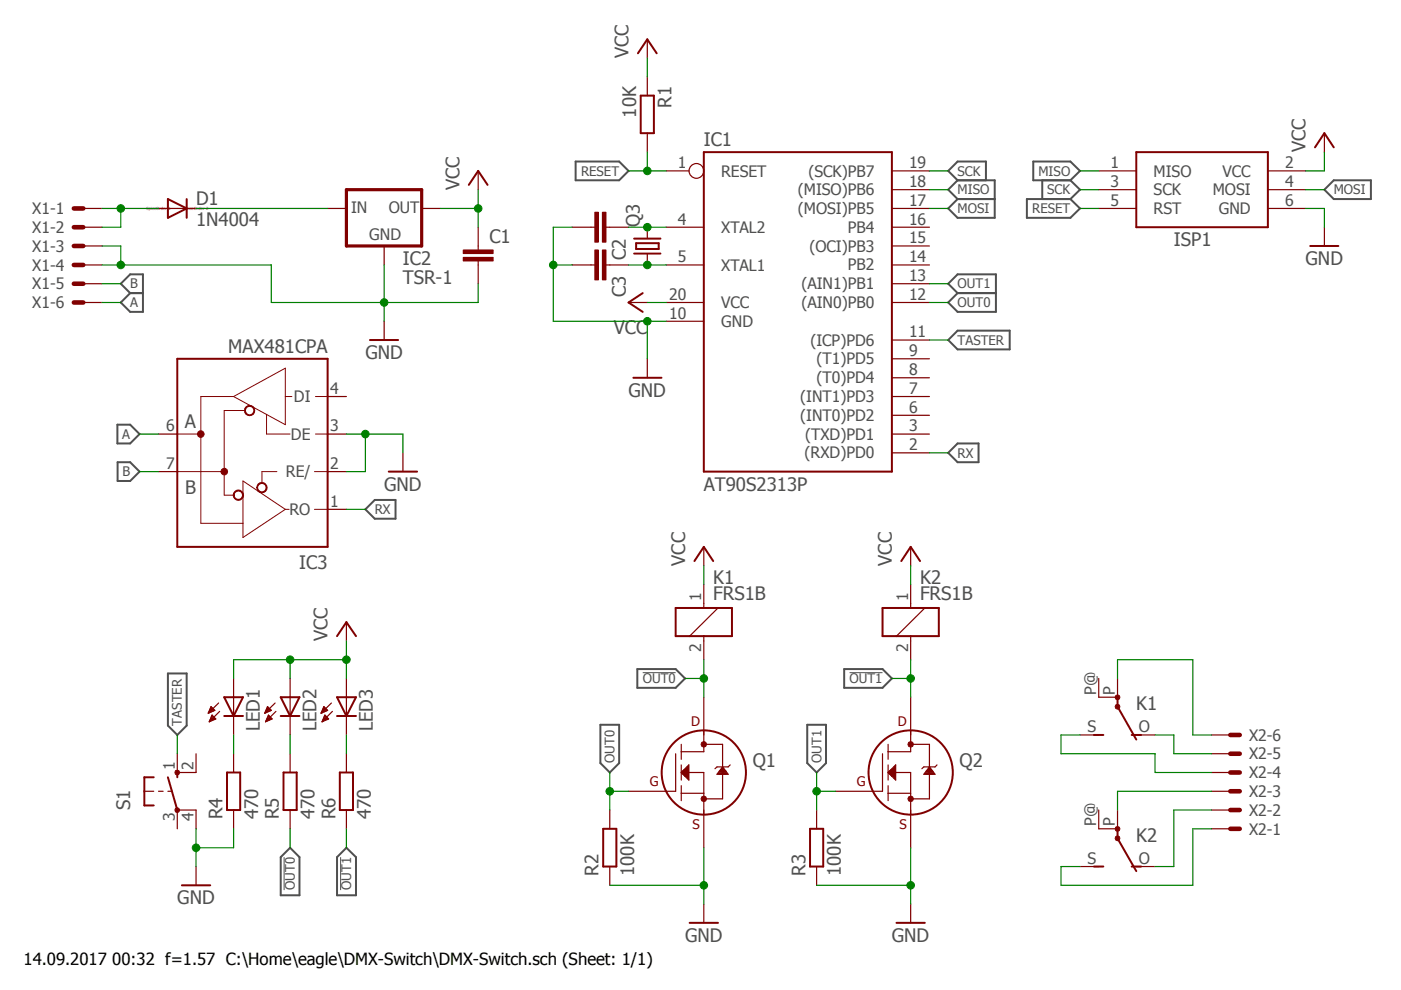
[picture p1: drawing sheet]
<svg xmlns="http://www.w3.org/2000/svg" width="297mm" height="210mm" viewBox="0 0 297 210" stroke-linecap="round" stroke-linejoin="round" font-family="sans-serif">
<path d="M5.9 4.2l285.2 196.5M291.1 4.2l-285.2 196.5" fill="none" stroke="#fff" stroke-width=".21"/>
<g fill="none" stroke="#505050" stroke-width=".42">
<path d="M122 34.2h9.3l2 2-2 2h-9.3zM203 38.2h7.9v8h-7.9l-2-2 2-2M203 38.2l-2-2 2-2h6v4M203 38.2l-2 2 2 2M219.1 34.2h7.8l2.1 2-2.1 2h-7.8zM221 38.2v4M226.9 38.2l2.1 2-2.1 2M282.8 38.2h7.9v4h-7.9l-2-2zM203 42.2h7.9M217.7 42.2h9.2l2.1 2-2.1 2h-9.2zM25.6 60.2l2-2h2.7v7.9h-2.7l-2-2 2-2zM27.6 62.1h2.7"/>
<path d="M201 60.2l2-2h8.2v7.9h-8.2l-2-2 2-2zM201 72.1l2-2h11.1v4h-11.1zM203 62.1h8.2M24.9 90h2.7l2 2-2 2h-2.7zM24.9 98h2.7l2 2-2 2h-2.7zM201 96l2-2h4.5v4h-4.5zM77.5 108l2-2h4.4v4h-4.4zM35.6 142.8h4v11l-2 2-2-2zM127.3 153.7h4v8.1l-2 2-2-2zM135.1 141.9h8.2l1.9 1.9-1.9 2h-8.2zM171.2 153.7h3.9v8.1l-2 2-1.9-2zM179 141.9h8.1l2 1.9-2 2h-8.1z"/>
<path d="M61.5 179.7l2 2v8.1h-4v-8.1zM73.4 179.7l2.1 2v8.1h-4v-8.1z"/>
</g>
<path d="M136.3 142.6h7M180.1 142.6h7M60.2 181.7v7M72.2 181.7v7" fill="none" stroke="#505050" stroke-width=".21"/>
<path d="M149.2 32.3h39.9v67.7h-39.9zM35.6 42.2l4 2-4 2zM39.6 42.2v4" fill="none" stroke="#800000" stroke-width=".42"/>
<g fill="none" stroke="#800000" stroke-width=".25">
<path d="M141.3 36.2h4.8M189.1 36.2h8M33.6 44.2h8M69.5 44.2h3.9M81.4 52.2v4M89.4 44.2h4M101.4 52.2v.8M101.4 55.4v.8M141.3 48.2h7.9M141.3 56.2h7.9M189.1 40.2h8M189.1 44.2h8"/>
<path d="M189.1 48.2h8M189.1 52.2h8M189.1 56.2h8M141.3 64.1h7.9M141.3 68.1h7.9M189.1 60.2h8M189.1 64.1h8M189.1 72.1h8M189.1 76.1h8M189.1 80.1h8M189.1 84.1h8M189.1 88.1h8"/>
<path d="M189.1 92h8M189.1 96h8"/>
<circle cx="147.7" cy="36.2" r="1.56"/>
</g>
<path d="M73.4 40.2h16v12h-16z" fill="none" stroke="#800000" stroke-width=".68"/>
<path d="M98.2 54.6h6.4v.7h-6.4z" fill-rule="evenodd" fill="#800000"/>
<path d="M98.2 54.6h6.4v.7h-6.4z" fill="none" stroke="#800000" stroke-width=".21"/>
<path d="M98.2 53h6.4v.8h-6.4z" fill-rule="evenodd" fill="#800000"/>
<path d="M98.2 53h6.4v.8h-6.4z" fill="none" stroke="#800000" stroke-width=".21"/>
<path d="M101.4 48.2v4M101.4 56.2v4M125.3 48.2h.8M128.5 48.2h.8" fill="none" stroke="#800000" stroke-width=".25"/>
<path d="M126.1 45h.8v6.4h-.8z" fill-rule="evenodd" fill="#800000"/>
<path d="M126.1 45h.8v6.4h-.8z" fill="none" stroke="#800000" stroke-width=".21"/>
<path d="M127.7 45h.8v6.4h-.8z" fill-rule="evenodd" fill="#800000"/>
<path d="M127.7 45h.8v6.4h-.8z" fill="none" stroke="#800000" stroke-width=".21"/>
<path d="M121.3 48.2h4M125.3 56.2h.8M128.5 56.2h.8M129.3 48.2h4" fill="none" stroke="#800000" stroke-width=".25"/>
<path d="M126.1 53h.8v6.4h-.8z" fill-rule="evenodd" fill="#800000"/>
<path d="M126.1 53h.8v6.4h-.8z" fill="none" stroke="#800000" stroke-width=".21"/>
<path d="M127.7 53h.8v6.4h-.8z" fill-rule="evenodd" fill="#800000"/>
<path d="M127.7 53h.8v6.4h-.8z" fill="none" stroke="#800000" stroke-width=".21"/>
<g fill="none" stroke="#800000" stroke-width=".25">
<path d="M137.2 16.3v4M137.2 28.2v4.1M121.3 56.2h4M129.3 56.2h4M143.3 159.8v8h-2M144.4 157.8v3.2M149.2 155v4.4h-4.8M149.2 157.8h4v4.8M129.3 171.7v4M144.4 162.2v3.2M144.4 166.6v3.2M144.4 163.8l1.6-1.6v3.2z"/>
<path d="M144.4 168.2h4.8M145.2 164.2v.4M146 163.8h3.2v8.8M153.2 164v5.4h-4M153.2 162.6l1.2 1.6h-2.4zM154.8 162.2l-.4 .4h-2.4l-.4 .4M173.1 171.7v4M129.3 183.7v4M173.1 183.7v4"/>
</g>
<g fill="none" stroke="#800000" stroke-width=".42">
<path d="M135.8 20.3h2.8v7.9h-2.8zM127.9 175.7h2.8v8h-2.8zM171.7 175.7h2.8v8h-2.8z"/>
<circle cx="149.2" cy="163.8" r="8.9"/>
</g>
<path d="M145.2 163.4l-.4 .4 .4 .4" fill="none" stroke="#800000" stroke-width=".8"/>
<path d="M145.4 163.2v1.2" fill="none" stroke="#800000" stroke-width=".63"/>
<path d="M153.2 162.6v.4M153.2 163.6v.4" fill="none" stroke="#800000" stroke-width=".34"/>
<path d="M145.6 163v1.6M145.8 162.6v2.4M152.4 164h1.6M152.6 163.6h1.2l-.6-.6v.6M153 163.2l-.2 .2" fill="none" stroke="#800000" stroke-width=".51"/>
<circle cx="149.2" cy="157.8" r=".6" fill="#800000"/>
<circle cx="149.2" cy="157.8" r=".6" fill="none" stroke="#800000" stroke-width=".21"/>
<circle cx="149.2" cy="169.4" r=".6" fill="#800000"/>
<circle cx="149.2" cy="169.4" r=".6" fill="none" stroke="#800000" stroke-width=".21"/>
<g fill="none" stroke="#800000" stroke-width=".25">
<path d="M149.2 147.8v8M187.1 159.8v8h-2M188.3 157.8v3.2M193.1 155v4.4h-4.8M193.1 157.8h4v4.8M133.3 167.8h8M149.2 171.7v8M188.3 162.2v3.2M188.3 166.6v3.2M188.3 163.8l1.6-1.6v3.2zM188.3 168.2h4.8M189.1 164.2v.4"/>
<path d="M189.9 163.8h3.2v8.8M197.1 164v5.4h-4M197.1 162.6l1.1 1.6h-2.3zM198.7 162.2l-.5 .4h-2.3l-.5 .4"/>
</g>
<path d="M189.1 163.4l-.4 .4 .4 .4" fill="none" stroke="#800000" stroke-width=".8"/>
<path d="M189.3 163.2v1.2" fill="none" stroke="#800000" stroke-width=".63"/>
<path d="M197.1 162.6v.4M197.1 163.6v.4" fill="none" stroke="#800000" stroke-width=".34"/>
<path d="M189.5 163v1.6M189.7 162.6v2.4M196.3 164h1.6M196.5 163.6h1.2l-.6-.6v.6M196.8 163.2l-.1 .2" fill="none" stroke="#800000" stroke-width=".51"/>
<circle cx="193.1" cy="163.8" r="8.9" fill="none" stroke="#800000" stroke-width=".42"/>
<circle cx="193.1" cy="157.8" r=".6" fill="#800000"/>
<circle cx="193.1" cy="157.8" r=".6" fill="none" stroke="#800000" stroke-width=".21"/>
<circle cx="193.1" cy="169.4" r=".6" fill="#800000"/>
<circle cx="193.1" cy="169.4" r=".6" fill="none" stroke="#800000" stroke-width=".21"/>
<g fill="none" stroke="#800000" stroke-width=".25">
<path d="M44.2 151.1h.2M44.3 150.9h.5M44.4 150.7h.9M44.4 152.9h.3M44.4 150.6h1.1M44.5 152.7h.6M44.5 150.4h.8M44.6 150.2h.6M44.6 152.5h.9M44.7 150.1h.3M44.7 152.4h1M44.7 149.8l.8 .8-1.3 .6z"/>
<path d="M44.7 149.9h.1M44.7 152.2h.8M44.8 152h.5M44.9 151.8h.2M45 151.6l-.6 1.4M45 151.6l.8 .8-1.4 .6M45 151.6h.1M46.4 149.1l-2.2 2.1M46.6 150.8l-2.2 2.2M49.5 143.8v12M49.5 159.8v4M56.2 151.1h.2"/>
<path d="M56.3 150.9h.5M56.3 150.7h.9M56.4 150.6h1.1M56.4 152.9h.3M56.5 150.4h.8M56.5 152.7h.6M56.6 150.2h.5M56.6 152.5h.9M56.6 152.4h1M56.6 150.1h.3M56.7 149.9h.1M56.7 152.2h.7"/>
<path d="M56.7 149.8l.8 .8-1.4 .6zM56.8 152h.5M56.9 151.8h.2M56.9 151.6h.1M56.9 151.6l-.6 1.4M56.9 151.6l.8 .8-1.4 .6M58.3 149.1l-2.2 2.1M58.5 150.8l-2.2 2.2M61.5 143.8v12M61.5 159.8v4M68.1 151.1h.3M68.2 150.9h.5"/>
<path d="M68.3 150.7h.9M68.4 150.6h1M68.4 152.9h.2M68.4 152.7h.6M68.4 150.4h.9M68.5 150.2h.6M68.5 152.5h1M68.6 150.1h.3M68.6 152.4h1M68.7 149.9h.1M68.7 152.2h.7M68.7 149.8l.8 .8-1.4 .6z"/>
<path d="M68.7 152h.6M68.8 151.8h.3M68.9 151.6h.1M68.9 151.6l-.6 1.4M68.9 151.6l.8 .8-1.4 .6M70.3 149.1l-2.2 2.1M70.5 150.8l-2.2 2.2M73.4 143.8v12M73.4 159.8v4M193.1 147.8v8M30.6 167.8h2M33.6 167.8h1"/>
<path d="M35.6 167.8h1M37.6 163.8h4M37.6 171.7h4M49.5 171.7v4M61.5 171.7v4M73.4 171.7v4M177.1 167.8h8M193.1 171.7v8"/>
</g>
<path d="M47.5 147.8h4l-2 4zM47.5 151.8h4M59.5 151.8h4M59.5 147.8h4l-2 4zM71.5 151.8h4M71.5 147.8h4l-2.1 4zM32.6 164.8h-2v6h2M35.6 164.8l2 6.9M37.6 163.8v1M48.1 163.8h2.8v7.9h-2.8zM60.1 163.8h2.8v7.9h-2.8zM72 163.8h2.8v7.9h-2.8z" fill="none" stroke="#800000" stroke-width=".42"/>
<path d="M37.2 171.4l.4-.2 .3 .2 .2 .3-.2 .4-.3 .2-.4-.2-.1-.4z" fill-rule="evenodd" fill="#800000"/>
<path d="M37.2 171.4l.4-.2 .3 .2 .2 .3-.2 .4-.3 .2-.4-.2-.1-.4z" fill="none" stroke="#800000" stroke-width=".21"/>
<path d="M37.2 163.4l.4-.1 .3 .1 .2 .4-.2 .4-.3 .1-.4-.1-.1-.4z" fill-rule="evenodd" fill="#800000"/>
<path d="M37.2 163.4l.4-.1 .3 .1 .2 .4-.2 .4-.3 .1-.4-.1-.1-.4z" fill="none" stroke="#800000" stroke-width=".21"/>
<path d="M149.2 123.9v5M149.2 134.9v5M152.2 128.9l-6 6M37.6 159.8v4M41.6 159.8v4M233 147.8h3.9M37.6 171.7v4M41.6 171.7v4" fill="none" stroke="#800000" stroke-width=".25"/>
<path d="M143.3 128.9h11.9v6h-11.9zM231.9 155.8h2M236.9 147.8v2l4 7M239.9 155.8h2" fill="none" stroke="#800000" stroke-width=".42"/>
<path d="M236.6 147.5l.3-.2 .4 .2 .1 .3-.1 .4-.4 .2-.3-.2-.2-.4z" fill-rule="evenodd" fill="#800000"/>
<path d="M236.6 147.5l.3-.2 .4 .2 .1 .3-.1 .4-.4 .2-.3-.2-.2-.4z" fill="none" stroke="#800000" stroke-width=".21"/>
<path d="M236.6 149.5l.3-.2 .4 .2 .1 .3-.1 .4-.4 .2-.3-.2-.2-.4z" fill-rule="evenodd" fill="#800000"/>
<path d="M236.6 149.5l.3-.2 .4 .2 .1 .3-.1 .4-.4 .2-.3-.2-.2-.4z" fill="none" stroke="#800000" stroke-width=".21"/>
<path d="M193.1 123.9v5M193.1 134.9v5M196.1 128.9l-6 6M229 155.8h4M233 143.8v4M236.9 143.8v4M240.9 155.8h4M233 175.7h3.9" fill="none" stroke="#800000" stroke-width=".25"/>
<path d="M187.1 128.9h11.9v6h-11.9zM236.9 175.7v2.1l4 6.9M231.9 183.7h2M239.9 183.7h2" fill="none" stroke="#800000" stroke-width=".42"/>
<path d="M236.6 175.4l.3-.2 .4 .2 .1 .3-.1 .4-.4 .2-.3-.2-.2-.4z" fill-rule="evenodd" fill="#800000"/>
<path d="M236.6 175.4l.3-.2 .4 .2 .1 .3-.1 .4-.4 .2-.3-.2-.2-.4z" fill="none" stroke="#800000" stroke-width=".21"/>
<path d="M236.6 177.4l.3-.2 .4 .2 .1 .4-.1 .3-.4 .2-.3-.2-.2-.3z" fill-rule="evenodd" fill="#800000"/>
<g fill="none" stroke="#800000" stroke-width=".21">
<path d="M37.6 100h9.9M37.6 92h5M49.5 84.1l11-6v11.9zM49.5 84.1h-6.9v26.9h8.9M51.9 87h-4.4v18h2M56.5 87.8v4.2h5M58.7 100h-3.2v2.4M60.5 84.1h1.4M66.7 100h2.8M66.9 92h2.6M66.9 84.1h2.6M51.5 102l9 6-9 6z"/>
<path d="M60.5 108h.8M66.7 108h2.8M236.6 177.4l.3-.2 .4 .2 .1 .4-.1 .3-.4 .2-.3-.2-.2-.3z"/>
</g>
<g fill="none" stroke="#800000" stroke-width=".25">
<path d="M17.6 44.2h4M17.6 48.2h4M17.6 52.2h4M17.6 56.2h4M17.6 60.2h4M17.6 64.1h4M256.9 159.8h4M256.9 155.8h4M233 171.7v4M236.9 171.7v4M256.9 175.7h4M256.9 171.7h4"/>
<path d="M256.9 167.8h4M256.9 163.8h4M229 183.7h4M240.9 183.7h4"/>
</g>
<path d="M15.7 44.2h1.9M15.7 48.2h1.9M15.7 52.2h1.9M15.7 56.2h1.9M15.7 60.2h1.9M15.7 64.1h1.9M260.9 159.8h1.9M260.9 155.8h1.9M260.9 175.7h1.9M260.9 171.7h1.9M260.9 167.8h1.9M260.9 163.8h1.9" fill="none" stroke="#800000" stroke-width=".97"/>
<path d="M37.6 76.1h31.9v39.9h-31.9z" fill="none" stroke="#800000" stroke-width=".42"/>
<path d="M54.7 102.6a1.1 1.1 0 0 1 1.8 .2 1.1 1.1 0 0 1-.7 1.6 1.1 1.1 0 0 1-1.4-1h.2a.9 .9 0 0 1 1.2-.9 .9 .9 0 0 1 .4 1.5 .9 .9 0 0 1-1.5-.2l-.1-.4h-.2z" fill-rule="evenodd" fill="#800000"/>
<path d="M54.7 102.6a1.1 1.1 0 0 1 1.8 .2 1.1 1.1 0 0 1-.7 1.6 1.1 1.1 0 0 1-1.4-1h.2a.9 .9 0 0 1 1.2-.9 .9 .9 0 0 1 .4 1.5 .9 .9 0 0 1-1.5-.2l-.1-.4h-.2z" fill="none" stroke="#800000" stroke-width=".21"/>
<path d="M49.8 104.2a1.1 1.1 0 0 1 1.7 .3 1.1 1.1 0 0 1-.7 1.6 1.1 1.1 0 0 1-1.4-1.1h.3a.89 .89 0 0 1 1.2-.8 .89 .89 0 0 1 .2 1.5 .89 .89 0 0 1-1.4-.4v-.3h-.3z" fill-rule="evenodd" fill="#800000"/>
<path d="M49.8 104.2a1.1 1.1 0 0 1 1.7 .3 1.1 1.1 0 0 1-.7 1.6 1.1 1.1 0 0 1-1.4-1.1h.3a.89 .89 0 0 1 1.2-.8 .89 .89 0 0 1 .2 1.5 .89 .89 0 0 1-1.4-.4v-.3h-.3z" fill="none" stroke="#800000" stroke-width=".21"/>
<path d="M52.2 86.3a1.08 1.08 0 0 1 1.7 .2 1.08 1.08 0 0 1-.7 1.6 1.08 1.08 0 0 1-1.3-1.1h.1a.89 .89 0 0 1 1.2-.8 .89 .89 0 0 1 .4 1.4 .89 .89 0 0 1-1.5-.2l-.1-.4h-.1v-.4z" fill-rule="evenodd" fill="#800000"/>
<path d="M52.2 86.3a1.08 1.08 0 0 1 1.7 .2 1.08 1.08 0 0 1-.7 1.6 1.08 1.08 0 0 1-1.3-1.1h.1a.89 .89 0 0 1 1.2-.8 .89 .89 0 0 1 .4 1.4 .89 .89 0 0 1-1.5-.2l-.1-.4h-.1v-.4z" fill="none" stroke="#800000" stroke-width=".21"/>
<path d="M47 99.6l.3-.3h.5l.3 .3 .2 .4-.2 .4-.3 .3h-.5l-.3-.3-.2-.4 .8-.1v.2l-.8-.1z" fill-rule="evenodd" fill="#800000"/>
<path d="M47 99.6l.3-.3h.5l.3 .3 .2 .4-.2 .4-.3 .3h-.5l-.3-.3-.2-.4 .8-.1v.2l-.8-.1z" fill="none" stroke="#800000" stroke-width=".21"/>
<path d="M42 91.6l.3-.2h.5l.3 .2 .2 .4-.2 .5-.3 .2h-.5l-.3-.2-.1-.5h.7v.1l-.7-.1z" fill-rule="evenodd" fill="#800000"/>
<path d="M42 91.6l.3-.2h.5l.3 .2 .2 .4-.2 .5-.3 .2h-.5l-.3-.2-.1-.5h.7v.1l-.7-.1z" fill="none" stroke="#800000" stroke-width=".21"/>
<g fill="none" stroke="#800000" stroke-width=".25">
<path d="M137.2 8.3v4M101.4 36.2v4M233 36.2h7.9M268.8 36.2h8M280.8 28.2v4.1M137.2 48.2v2.4M137.2 53.8v2.4M233 40.2h7.9M233 44.2h7.9M268.8 40.2h8M268.8 44.2h8M280.8 48.2v4"/>
<path d="M81.4 68.1v4M133.3 64.1h3.9M137.2 76.1v4M33.6 100h4M33.6 92h4M69.5 100h3.9M69.5 92h3.9M69.5 84.1h3.9M85.4 96v4M69.5 108h3.9M149.2 116v3.9M193.1 116v3.9"/>
<path d="M73.4 131.9v4M41.6 183.7v4M149.2 191.7v4M193.1 191.7v4"/>
</g>
<g fill="none" stroke="#800000" stroke-width=".42">
<path d="M135.3 11.3l1.9-3 2 3M99.4 39.2l2-3 2 3M240.9 32.3h27.9v15.9h-27.9zM278.8 31.2l2-3 2 3M134.4 50.6h5.6M134.4 53.8h5.6M134.9 51.6h4.8v1.2h-4.8zM277.8 52.2h6M78.4 72.1h6M136.3 62.1l-3 2 3 2M82.4 100h6M134.3 80.1h5.9"/>
<path d="M147.2 119l2-3 2 3M191.1 119l2-3 2 3M71.5 134.9l1.9-3 2.1 3M38.6 187.7h6M146.2 195.7h6M190.1 195.7h6"/>
</g>
<path d="M81.4 56.2v11.9M101.4 60.2v3.9h-20" fill="none" stroke="#008000" stroke-width=".25"/>
<circle cx="81.5" cy="64.1" r=".8" fill="#008000"/>
<circle cx="81.5" cy="64.1" r=".8" fill="none" stroke="#008000" stroke-width=".21"/>
<path d="M21.6 52.2h4v4M21.6 56.2h35.9v7.9h23.9" fill="none" stroke="#008000" stroke-width=".25"/>
<circle cx="25.6" cy="56.2" r=".8" fill="#008000"/>
<circle cx="25.6" cy="56.2" r=".8" fill="none" stroke="#008000" stroke-width=".21"/>
<path d="M117.3 56.2h4M121.3 48.2h-4v19.9h24M137.2 68.1v8" fill="none" stroke="#008000" stroke-width=".25"/>
<circle cx="117.3" cy="56.2" r=".8" fill="#008000"/>
<circle cx="117.3" cy="56.2" r=".8" fill="none" stroke="#008000" stroke-width=".21"/>
<circle cx="137.2" cy="68.1" r=".8" fill="#008000"/>
<circle cx="137.2" cy="68.1" r=".8" fill="none" stroke="#008000" stroke-width=".21"/>
<path d="M73.4 92h12v4M77.5 92v8h-4.1" fill="none" stroke="#008000" stroke-width=".25"/>
<circle cx="77.5" cy="92" r=".8" fill="#008000"/>
<circle cx="77.5" cy="92" r=".8" fill="none" stroke="#008000" stroke-width=".21"/>
<path d="M276.8 44.2h4v4M41.6 175.7v8M49.5 175.7v4h-7.9" fill="none" stroke="#008000" stroke-width=".25"/>
<circle cx="41.6" cy="179.7" r=".8" fill="#008000"/>
<circle cx="41.6" cy="179.7" r=".8" fill="none" stroke="#008000" stroke-width=".21"/>
<path d="M149.2 179.7v12M129.3 187.7h19.9" fill="none" stroke="#008000" stroke-width=".25"/>
<circle cx="149.2" cy="187.7" r=".8" fill="#008000"/>
<circle cx="149.2" cy="187.7" r=".8" fill="none" stroke="#008000" stroke-width=".21"/>
<path d="M193.1 179.7v12M173.1 187.7h20" fill="none" stroke="#008000" stroke-width=".25"/>
<circle cx="193.1" cy="187.7" r=".8" fill="#008000"/>
<circle cx="193.1" cy="187.7" r=".8" fill="none" stroke="#008000" stroke-width=".21"/>
<path d="M21.6 44.2h12M25.6 44.2v4h-4" fill="none" stroke="#008000" stroke-width=".25"/>
<circle cx="25.6" cy="44.2" r=".8" fill="#008000"/>
<circle cx="25.6" cy="44.2" r=".8" fill="none" stroke="#008000" stroke-width=".21"/>
<path d="M41.6 44.2h27.9M93.4 44.2h8M101.4 40.2v8" fill="none" stroke="#008000" stroke-width=".25"/>
<circle cx="101.4" cy="44.2" r=".8" fill="#008000"/>
<circle cx="101.4" cy="44.2" r=".8" fill="none" stroke="#008000" stroke-width=".21"/>
<path d="M137.2 12.3v4M280.8 32.3v3.9h-4M137.2 64.1h4.1M61.5 139.9v3.9M73.4 135.9v7.9M73.4 139.9h-23.9v3.9" fill="none" stroke="#008000" stroke-width=".25"/>
<circle cx="61.5" cy="139.9" r=".8" fill="#008000"/>
<circle cx="61.5" cy="139.9" r=".8" fill="none" stroke="#008000" stroke-width=".21"/>
<circle cx="73.5" cy="139.9" r=".8" fill="#008000"/>
<circle cx="73.5" cy="139.9" r=".8" fill="none" stroke="#008000" stroke-width=".21"/>
<path d="M133.3 56.2h8M149.2 119.9v4M193.1 119.9v4" fill="none" stroke="#008000" stroke-width=".25"/>
<circle cx="137.2" cy="56.2" r=".8" fill="#008000"/>
<circle cx="137.2" cy="56.2" r=".8" fill="none" stroke="#008000" stroke-width=".21"/>
<path d="M133.3 48.2h8" fill="none" stroke="#008000" stroke-width=".25"/>
<circle cx="137.2" cy="48.2" r=".8" fill="#008000"/>
<circle cx="137.2" cy="48.2" r=".8" fill="none" stroke="#008000" stroke-width=".21"/>
<path d="M133.3 36.2h8M137.2 32.3v3.9" fill="none" stroke="#008000" stroke-width=".25"/>
<circle cx="137.2" cy="36.2" r=".8" fill="#008000"/>
<circle cx="137.2" cy="36.2" r=".8" fill="none" stroke="#008000" stroke-width=".21"/>
<g fill="none" stroke="#008000" stroke-width=".25">
<path d="M197.1 36.2h3.9M229 36.2h4M197.1 44.2h3.9M197.1 40.2h3.9M229 44.2h4M229 40.2h4M276.8 40.2h4M21.6 60.2h4M197.1 72.1h3.9M197.1 64.1h3.9M29.6 100h4M197.1 96h3.9"/>
<path d="M73.4 108h4.1M37.6 155.8v4M129.3 163.8v7.9M129.3 167.8h4"/>
</g>
<circle cx="129.3" cy="167.8" r=".8" fill="#008000"/>
<circle cx="129.3" cy="167.8" r=".8" fill="none" stroke="#008000" stroke-width=".21"/>
<path d="M197.1 60.2h3.9M173.1 163.8v7.9M173.1 167.8h4" fill="none" stroke="#008000" stroke-width=".25"/>
<circle cx="173.1" cy="167.8" r=".8" fill="#008000"/>
<circle cx="173.1" cy="167.8" r=".8" fill="none" stroke="#008000" stroke-width=".21"/>
<path d="M21.6 64.1h4M29.6 92h4M149.2 139.9v7.9M49.5 155.8v4M61.5 155.8v4M73.4 155.8v4M145.2 143.8h4" fill="none" stroke="#008000" stroke-width=".25"/>
<circle cx="149.2" cy="143.9" r=".8" fill="#008000"/>
<circle cx="149.2" cy="143.9" r=".8" fill="none" stroke="#008000" stroke-width=".21"/>
<path d="M193.1 139.9v7.9M189.1 143.8h4M61.5 175.7v4" fill="none" stroke="#008000" stroke-width=".25"/>
<circle cx="193.1" cy="143.9" r=".8" fill="#008000"/>
<circle cx="193.1" cy="143.9" r=".8" fill="none" stroke="#008000" stroke-width=".21"/>
<path d="M229 155.8h-4v4h19.9v4h12M236.9 143.8v-3.9h16v15.9h4M244.9 155.8h4v4h8M73.4 175.7v4M256.9 175.7h-4v12h-27.9v-4h4M256.9 171.7h-8v12h-4M256.9 167.8h-20v3.9" fill="none" stroke="#008000" stroke-width=".25"/>
<g font-size="3.9" fill="#505050">
<text x="133.3" y="12.3" transform="rotate(-90 133.3 12.3)">VCC</text>
<text x="142.4" y="22.9" transform="rotate(-90 142.4 22.9)">R1</text>
<text x="134.9" y="24.9" transform="rotate(-90 134.9 24.9)">10K</text>
<text x="149.2" y="31">IC1</text>
<text x="276.8" y="32.3" transform="rotate(-90 276.8 32.3)">VCC</text>
<text x="97.4" y="40.2" transform="rotate(-90 97.4 40.2)">VCC</text>
<text x="41.6" y="47.8">1N4004</text>
<text x="41.6" y="43.4">D1</text>
<text x="103.8" y="51.6">C1</text>
<text x="135.7" y="48.2" transform="rotate(-90 135.7 48.2)">Q3</text>
<text x="248.9" y="52.2">ISP1</text>
<text x="85.4" y="56.2">IC2</text>
<text x="132.7" y="55.1" transform="rotate(-90 132.7 55.1)">C2</text>
<text x="276.8" y="56.2">GND</text>
<text x="85.4" y="60.2">TSR-1</text>
<text x="132.7" y="63.1" transform="rotate(-90 132.7 63.1)">C3</text>
<text x="130.2" y="70.9">VCC</text>
<text x="48.4" y="74.9">MAX481CPA</text>
<text x="77.5" y="76.1">GND</text>
<text x="133.3" y="84.1">GND</text>
<text x="39.2" y="90.8">A</text>
<text x="39.2" y="104.8">B</text>
<text x="81.4" y="104">GND</text>
<text x="149.2" y="104">AT90S2313P</text>
<text x="145.2" y="119.9" transform="rotate(-90 145.2 119.9)">VCC</text>
<text x="189.1" y="119.9" transform="rotate(-90 189.1 119.9)">VCC</text>
<text x="63.5" y="120.7">IC3</text>
<text x="151.2" y="123.9">K1</text>
<text x="195.1" y="123.9">K2</text>
<text x="151.2" y="127.3">FRS1B</text>
<text x="195.1" y="127.3">FRS1B</text>
<text x="69.5" y="135.9" transform="rotate(-90 69.5 135.9)">VCC</text>
<text x="55.1" y="155" transform="rotate(-90 55.1 155)">LED1</text>
<text x="67.1" y="155" transform="rotate(-90 67.1 155)">LED2</text>
<text x="79" y="155" transform="rotate(-90 79 155)">LED3</text>
<text x="240.9" y="150.6">K1</text>
<text x="159.6" y="162.6">Q1</text>
<text x="203.5" y="162.6">Q2</text>
<text x="27.6" y="171.7" transform="rotate(-90 27.6 171.7)">S1</text>
<text x="47.2" y="173.7" transform="rotate(-90 47.2 173.7)">R4</text>
<text x="54.7" y="173.7" transform="rotate(-90 54.7 173.7)">470</text>
<text x="59.1" y="173.7" transform="rotate(-90 59.1 173.7)">R5</text>
<text x="66.7" y="173.7" transform="rotate(-90 66.7 173.7)">470</text>
<text x="71.1" y="173.7" transform="rotate(-90 71.1 173.7)">R6</text>
<text x="78.7" y="173.7" transform="rotate(-90 78.7 173.7)">470</text>
<text x="240.9" y="178.5">K2</text>
<text x="126.9" y="185.7" transform="rotate(-90 126.9 185.7)">R2</text>
<text x="134.4" y="185.7" transform="rotate(-90 134.4 185.7)">100K</text>
<text x="170.8" y="185.7" transform="rotate(-90 170.8 185.7)">R3</text>
<text x="178.3" y="185.7" transform="rotate(-90 178.3 185.7)">100K</text>
<text x="37.6" y="191.7">GND</text>
<text x="145.2" y="199.6">GND</text>
<text x="189.1" y="199.6">GND</text>
</g>
<text font-size="3.6" x="5" y="204.7">14.09.2017 00:32 f=1.57 C:\Home\eagle\DMX-Switch\DMX-Switch.sch (Sheet: 1/1)</text>
<g font-size="3.3" fill="#505050">
<text x="143.7" y="35.7">1</text>
<text x="192.7" y="35.7">19</text>
<text x="235.4" y="35.7">1</text>
<text x="272.5" y="35.7">2</text>
<text x="152.9" y="37.4">RESET</text>
<text x="169.2" y="41.4">(MISO)PB6</text>
<text x="171.4" y="37.4">(SCK)PB7</text>
<text x="192.7" y="39.7">18</text>
<text x="235.4" y="39.7">3</text>
<text x="244.6" y="37.4">MISO</text>
<text x="244.6" y="41.4">SCK</text>
<text x="257.1" y="41.4">MOSI</text>
<text x="259.2" y="37.4">VCC</text>
<text x="272.5" y="39.7">4</text>
<text x="6.9" y="45.4">X1-1</text>
<text x="74.5" y="45.2">IN</text>
<text x="82.4" y="45.2">OUT</text>
<text x="143.7" y="47.6">4</text>
<text x="169.2" y="45.4">(MOSI)PB5</text>
<text x="192.7" y="43.6">17</text>
<text x="192.7" y="47.6">16</text>
<text x="235.4" y="43.6">5</text>
<text x="244.6" y="45.4">RST</text>
<text x="258.4" y="45.4">GND</text>
<text x="272.5" y="43.6">6</text>
<text x="6.9" y="49.4">X1-2</text>
<text x="6.9" y="53.4">X1-3</text>
<text x="78.3" y="51">GND</text>
<text x="152.9" y="49.4">XTAL2</text>
<text x="171.6" y="53.3">(OCI)PB3</text>
<text x="179.7" y="49.4">PB4</text>
<text x="192.7" y="51.6">15</text>
<text x="6.9" y="57.4">X1-4</text>
<text x="143.7" y="55.6">5</text>
<text x="152.9" y="57.4">XTAL1</text>
<text x="179.7" y="57.3">PB2</text>
<text x="192.7" y="55.6">14</text>
<text x="192.7" y="59.6">13</text>
<text x="6.9" y="61.3">X1-5</text>
<text x="6.9" y="65.3">X1-6</text>
<text x="141.9" y="63.6">20</text>
<text x="152.9" y="65.3">VCC</text>
<text x="169.9" y="61.3">(AIN1)PB1</text>
<text x="169.9" y="65.3">(AIN0)PB0</text>
<text x="192.7" y="63.6">12</text>
<text x="141.9" y="67.6">10</text>
<text x="152.9" y="69.3">GND</text>
<text x="192.7" y="71.5">11</text>
<text x="171.8" y="73.3">(ICP)PD6</text>
<text x="173.1" y="77.3">(T1)PD5</text>
<text x="192.7" y="75.5">9</text>
<text x="70" y="83.5">4</text>
<text x="173.1" y="81.2">(T0)PD4</text>
<text x="192.7" y="79.5">8</text>
<text x="192.7" y="83.5">7</text>
<text x="62.3" y="85.3">DI</text>
<text x="169.7" y="85.3">(INT1)PD3</text>
<text x="169.7" y="89.2">(INT0)PD2</text>
<text x="192.7" y="87.5">6</text>
<text x="35.2" y="91.5">6</text>
<text x="61.7" y="93.2">DE</text>
<text x="70" y="91.5">3</text>
<text x="170.7" y="93.2">(TXD)PD1</text>
<text x="192.7" y="91.5">3</text>
<text x="192.7" y="95.5">2</text>
<text x="35.2" y="99.4">7</text>
<text x="60.6" y="101.2">RE/</text>
<text x="70" y="99.4">2</text>
<text x="170.6" y="97.2">(RXD)PD0</text>
<text x="70" y="107.4">1</text>
<text x="61.4" y="109.1">RO</text>
<text x="148.7" y="127.3" transform="rotate(-90 148.7 127.3)">1</text>
<text x="192.5" y="127.3" transform="rotate(-90 192.5 127.3)">1</text>
<text x="148.7" y="138.3" transform="rotate(-90 148.7 138.3)">2</text>
<text x="192.5" y="138.3" transform="rotate(-90 192.5 138.3)">2</text>
<text x="232.4" y="147.3" transform="rotate(-90 232.4 147.3)">P@</text>
<text x="236.4" y="147.3" transform="rotate(-90 236.4 147.3)">P</text>
<text x="230.5" y="155.2">S</text>
<text x="241.5" y="155.2">O</text>
<text x="264.8" y="161">X2-5</text>
<text x="264.8" y="157">X2-6</text>
<text x="37" y="163.2" transform="rotate(-90 37 163.2)">1</text>
<text x="41" y="163.2" transform="rotate(-90 41 163.2)">2</text>
<text x="264.8" y="165">X2-4</text>
<text x="264.8" y="173">X2-2</text>
<text x="264.8" y="169">X2-3</text>
<text x="37" y="174.2" transform="rotate(-90 37 174.2)">3</text>
<text x="41" y="174.2" transform="rotate(-90 41 174.2)">4</text>
<text x="232.4" y="175.2" transform="rotate(-90 232.4 175.2)">P@</text>
<text x="236.4" y="175.2" transform="rotate(-90 236.4 175.2)">P</text>
<text x="264.8" y="177">X2-1</text>
<text x="230.5" y="183.2">S</text>
<text x="241.5" y="183.2">O</text>
</g>
<g font-size="2.8" fill="#505050">
<text x="123.2" y="37.2">RESET</text>
<text x="203" y="37.2">SCK</text>
<text x="203" y="41.2">MISO</text>
<text x="220.2" y="37.2">MISO</text>
<text x="222" y="41.2">SCK</text>
<text x="282.8" y="41.2">MOSI</text>
<text x="203" y="45.2">MOSI</text>
<text x="218.9" y="45.2">RESET</text>
<text x="27.6" y="61.1">B</text>
<text x="27.6" y="65.1">A</text>
<text x="203" y="65.1">OUT0</text>
<text x="203" y="61.1">OUT1</text>
<text x="203" y="73.1">TASTER</text>
<text x="25.9" y="93">A</text>
<text x="25.9" y="101">B</text>
<text x="203" y="97">RX</text>
<text x="79.5" y="109">RX</text>
<text x="136.3" y="144.9">OUT0</text>
<text x="180.1" y="144.9">OUT1</text>
<text x="38.6" y="153.8" transform="rotate(-90 38.6 153.8)">TASTER</text>
<text x="130.3" y="161.8" transform="rotate(-90 130.3 161.8)">OUT0</text>
<text x="174.2" y="161.8" transform="rotate(-90 174.2 161.8)">OUT1</text>
<text x="62.5" y="188.7" transform="rotate(-90 62.5 188.7)">OUT0</text>
<text x="74.5" y="188.7" transform="rotate(-90 74.5 188.7)">OUT1</text>
</g>
<g font-size="2.8" fill="#800000">
<text x="146.5" y="153.8">D</text>
<text x="190.4" y="153.8">D</text>
<text x="137.8" y="166.6">G</text>
<text x="181.6" y="166.6">G</text>
<text x="146.9" y="175.7">S</text>
<text x="190.7" y="175.7">S</text>
</g>
<g font-size=".9" fill="#800080">
<text x="31" y="44.5">SpiceOrder 1</text>
<text x="39" y="44.5">SpiceOrder 2</text>
</g>
</svg>
